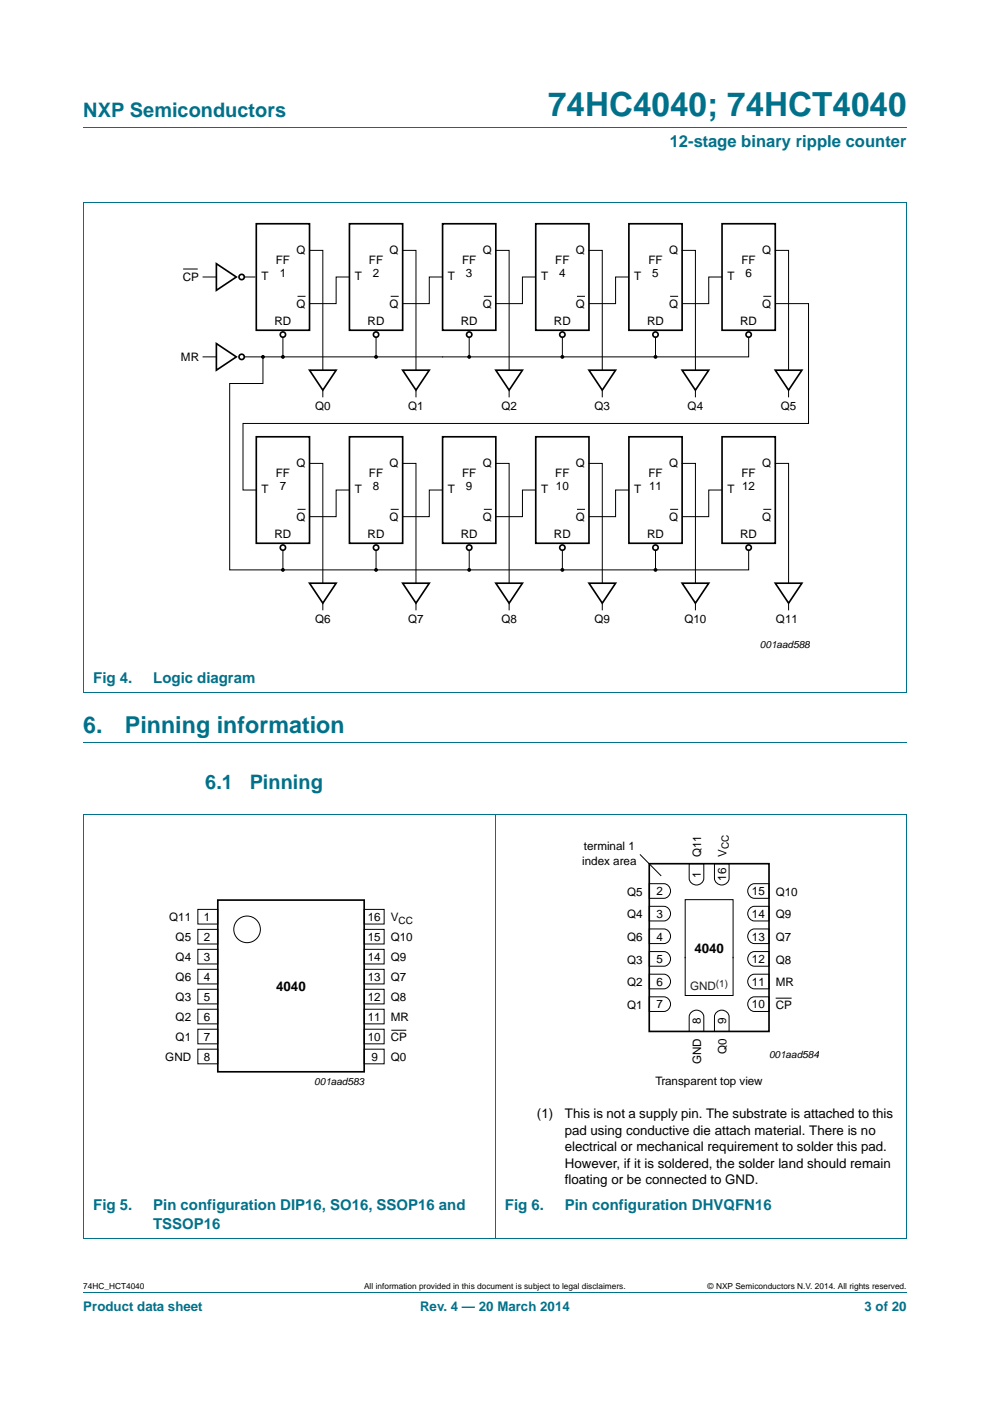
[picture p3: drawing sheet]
<svg xmlns="http://www.w3.org/2000/svg" width="210mm" height="297mm" viewBox="0 0 210 297" stroke-linecap="round" stroke-linejoin="round" font-family="sans-serif">
<path d="M17.7 27h174.6M17.6 42.9h174.7v104M17.7 42.9v104M17.6 146.9h174.7M17.7 157.5h174.6M17.6 172.7h174.7v89.9h-174.7M17.7 172.7v89.9M105 172.7v90M17.7 273.9h174.6" fill="none" stroke="#00718a" stroke-width=".21"/>
<g fill="none" stroke="#000" stroke-width=".21">
<path d="M43.1 58.7h2.8M51.8 58.7h2.3M65.7 53.1h2.8v25.4M74.1 58.7h-2.8v5.7h-5.6M85.4 53.1h2.8v25.4M93.9 58.7h-2.8v5.7h-5.7M105.2 53.1h2.8v25.4M113.6 58.7h-2.8v5.7h-5.6M124.9 53.1h2.8v25.4M133.4 58.7h-2.8v5.7h-5.7M144.7 53.1h2.8v25.4M153.1 58.7h-2.8v5.7h-5.6"/>
<path d="M164.4 53.1h2.9v25.4M43.1 75.7h2.8M55.8 75.7v5.6h-7.1v39.5h110.1v-4.1M60 71.5v4.2M79.8 71.5v4.2M99.5 71.5v4.2M119.3 71.5v4.2M139 71.5v4.2M158.8 71.5v4.2h-107M164.4 64.4h7.1v25.4h-120v14.1h2.9M65.7 98.3h2.8v25.4M68.5 82.7v1.4"/>
<path d="M85.4 98.3h2.8v25.4M88.2 82.7v1.4M105.2 98.3h2.8v25.4M108 82.7v1.4M124.9 98.3h2.8v25.4M127.7 82.7v1.4M144.7 98.3h2.8v25.4M147.5 82.7v1.4M164.4 98.3h2.9v25.4M167.3 82.7v1.4M60 116.7v4.1M74.1 103.9h-2.8v5.6h-5.6"/>
<path d="M79.8 116.7v4.1M93.9 103.9h-2.8v5.6h-5.7M99.5 116.7v4.1M113.6 103.9h-2.8v5.6h-5.6M119.3 116.7v4.1M133.4 103.9h-2.8v5.6h-5.7M139 116.7v4.1M153.1 103.9h-2.8v5.6h-5.6M68.5 127.9v1.4M88.2 127.9v1.4M108 127.9v1.4M127.7 127.9v1.4"/>
<path d="M147.5 127.9v1.4M167.3 127.9v1.4M42 192.8h4.2v3.1h-4.2zM42 197h4.2v3.1h-4.2zM77.2 192.8h4.3v3.1h-4.3zM77.2 197h4.3v3.1h-4.3zM135.7 181.1l4.5 4.6M137.7 197h3.1a1.56 1.56 0 0 1 1.4 1.5 1.56 1.56 0 0 1-1.4 1.6h-3.1zM137.7 192.2h3.1a1.56 1.56 0 0 1 1.4 1.5 1.56 1.56 0 0 1-1.4 1.6h-3.1zM137.7 187.4h3.1a1.56 1.56 0 0 1 1.4 1.5 1.56 1.56 0 0 1-1.4 1.6h-3.1zM146.2 183.1h3.1v3.1a1.56 1.56 0 0 1-1.6 1.4 1.56 1.56 0 0 1-1.5-1.4zM151.5 183.1h3.1v3.1a1.56 1.56 0 0 1-1.5 1.4 1.56 1.56 0 0 1-1.6-1.4z"/>
<path d="M159.2 197.3l.8-.3h3.1v3.1h-3.1a1.57 1.57 0 0 1-1.3-1.2 1.57 1.57 0 0 1 .5-1.6zM159.2 192.5l.8-.3h3.1v3.1h-3.1a1.57 1.57 0 0 1-1.3-1.2 1.57 1.57 0 0 1 .5-1.6zM159.2 187.7l.8-.3h3.1v3.1h-3.1a1.57 1.57 0 0 1-1.3-1.2 1.57 1.57 0 0 1 .5-1.6zM42 201.3h4.2v3.1h-4.2zM42 205.5h4.2v3.1h-4.2zM42 209.7h4.2v3.1h-4.2zM42 214h4.2v3.1h-4.2zM42 218.2h4.2v3.1h-4.2zM77.2 218.2h4.3v3.1h-4.3zM77.2 209.7h4.3v3.1h-4.3zM77.2 214h4.3v3.1h-4.3zM77.2 201.3h4.3v3.1h-4.3z"/>
<path d="M77.2 205.5h4.3v3.1h-4.3zM137.7 211.3h3.1a1.56 1.56 0 0 1 1.4 1.6 1.56 1.56 0 0 1-1.4 1.6h-3.1zM137.7 206.5h3.1a1.56 1.56 0 0 1 1.4 1.6 1.56 1.56 0 0 1-1.4 1.6h-3.1zM137.7 201.8h3.1a1.56 1.56 0 0 1 1.4 1.5 1.56 1.56 0 0 1-1.4 1.6h-3.1zM145.3 203.2v-12.5h10.2v12.5M145.3 202.9v8.2h10.2v-8.2M146.5 214.7a1.57 1.57 0 0 1 1.7-.5 1.57 1.57 0 0 1 1.1 1.4v3.1h-3.1v-3.1zM151.9 214.7a1.57 1.57 0 0 1 1.6-.5 1.57 1.57 0 0 1 1.1 1.4v3.1h-3.1v-3.1zM159.2 211.7l.8-.4h3.1v3.2h-3.1a1.57 1.57 0 0 1-1.3-1.2 1.57 1.57 0 0 1 .5-1.6zM159.2 206.9l.8-.4h3.1v3.2h-3.1a1.57 1.57 0 0 1-1.3-1.2 1.57 1.57 0 0 1 .5-1.6zM159.2 202.1l.8-.3h3.1v3.1h-3.1a1.57 1.57 0 0 1-1.3-1.2 1.57 1.57 0 0 1 .5-1.6zM42 222.4h4.2v3.2h-4.2z"/>
<path d="M77.2 222.4h4.3v3.2h-4.3z"/>
<circle cx="52.4" cy="197" r="2.82"/>
</g>
<g fill="none" stroke="#000" stroke-width=".35">
<path d="M45.9 55.9l4.2 2.8-4.2 2.9zM54.4 47.4h11.3v22.6h-11.3zM74.1 47.4h11.3v22.6h-11.3zM93.9 47.4h11.3v22.6h-11.3zM113.6 47.4h11.3v22.6h-11.3zM133.4 47.4h11.3v22.6h-11.3zM153.1 47.4h11.3v22.6h-11.3zM45.9 72.8l4.2 2.9-4.2 2.8zM65.7 78.5h5.6l-2.8 4.2zM85.4 78.5h5.7l-2.9 4.2zM105.2 78.5h5.6l-2.8 4.2zM124.9 78.5h5.7l-2.9 4.2z"/>
<path d="M144.7 78.5h5.6l-2.8 4.2zM164.4 78.5h5.7l-2.8 4.2zM54.4 92.6h11.3v22.6h-11.3zM74.1 92.6h11.3v22.6h-11.3zM93.9 92.6h11.3v22.6h-11.3zM113.6 92.6h11.3v22.6h-11.3zM133.4 92.6h11.3v22.6h-11.3zM153.1 92.6h11.3v22.6h-11.3zM65.7 123.7h5.6l-2.8 4.2zM85.4 123.7h5.7l-2.9 4.2zM105.2 123.7h5.6l-2.8 4.2zM124.9 123.7h5.7l-2.9 4.2z"/>
<path d="M144.7 123.7h5.6l-2.8 4.2zM164.4 123.7h5.7l-2.8 4.2zM46.2 190.8h31v36.4h-31zM137.7 183.1h25.4v35.6h-25.4z"/>
<circle cx="51.3" cy="58.7" r=".56"/>
<circle cx="51.3" cy="75.7" r=".56"/>
<circle cx="60" cy="70.9" r=".56"/>
<circle cx="79.8" cy="70.9" r=".56"/>
<circle cx="99.5" cy="70.9" r=".56"/>
<circle cx="119.3" cy="70.9" r=".56"/>
<circle cx="139" cy="70.9" r=".56"/>
<circle cx="158.8" cy="70.9" r=".56"/>
<circle cx="60" cy="116.1" r=".56"/>
<circle cx="79.8" cy="116.1" r=".56"/>
<circle cx="99.5" cy="116.1" r=".56"/>
<circle cx="119.3" cy="116.1" r=".56"/>
<circle cx="139" cy="116.1" r=".56"/>
<circle cx="158.8" cy="116.1" r=".56"/>
</g>
<g fill="#000" stroke="#000" stroke-width=".25">
<circle cx="55.8" cy="75.7" r=".28"/>
<circle cx="60" cy="75.7" r=".28"/>
<circle cx="79.8" cy="75.7" r=".28"/>
<circle cx="99.5" cy="75.7" r=".28"/>
<circle cx="119.3" cy="75.7" r=".28"/>
<circle cx="139" cy="75.7" r=".28"/>
<circle cx="60" cy="120.8" r=".28"/>
<circle cx="79.8" cy="120.8" r=".28"/>
<circle cx="99.5" cy="120.8" r=".28"/>
<circle cx="119.3" cy="120.8" r=".28"/>
<circle cx="139" cy="120.8" r=".28"/>
</g>
<g fill="#000" stroke="#000" stroke-width=".21">
<path d="M38.8 57h3.1zM63.1 62.8h1.7zM82.9 62.8h1.7zM102.6 62.8h1.7zM122.4 62.8h1.7zM142.1 62.8h1.7zM161.9 62.8h1.7zM63.1 108h1.7zM82.9 108h1.7zM102.6 108h1.7zM122.4 108h1.7zM142.1 108h1.7z"/>
<path d="M161.9 108h1.7zM83 218.4h3.2zM164.5 211.6h3.4z"/>
</g>
<text font-size="7" fill="#00718a" x="116.3" y="24.6">74HC4040; 74HCT4040</text>
<g font-size="4.9" fill="#00718a">
<text x="17.7" y="155.5">6.</text>
<text x="26.5" y="155.5">Pinning information</text>
</g>
<g font-size="4.2" fill="#00718a">
<text x="17.7" y="24.9">NXP Semiconductors</text>
<text x="43.5" y="167.4">6.1</text>
<text x="53" y="167.4">Pinning</text>
</g>
<text font-size="3.5" fill="#00718a" x="142" y="31.1">12-stage binary ripple counter</text>
<g font-size="3.2" fill="#00718a">
<text x="19.8" y="144.8">Fig 4.</text>
<text x="32.5" y="144.8">Logic diagram</text>
<text x="19.8" y="256.6">Fig 5.</text>
<text x="32.5" y="256.6">Pin configuration DIP16, SO16, SSOP16 and</text>
<text x="107.1" y="256.6">Fig 6.</text>
<text x="119.8" y="256.6">Pin configuration DHVQFN16</text>
<text x="32.5" y="260.5">TSSOP16</text>
</g>
<g font-size="2.8">
<text x="147.3" y="202">4040</text>
<text x="58.6" y="210">4040</text>
<text x="113.9" y="237">(1)</text>
<text x="119.8" y="237">This is not a supply pin. The substrate is attached to this</text>
<text x="119.8" y="240.5">pad using conductive die attach material. There is no</text>
<text x="119.8" y="244.1">electrical or mechanical requirement to solder this pad.</text>
<text x="119.8" y="247.6">However, if it is soldered, the solder land should remain</text>
<text x="119.8" y="251.1">floating or be connected to GND.</text>
</g>
<g font-size="2.8" fill="#00718a">
<text x="17.7" y="277.9">Product data sheet</text>
<text x="89.1" y="277.9">Rev. 4 — 20 March 2014</text>
<text x="183.4" y="277.9">3 of 20</text>
</g>
<g font-size="2.5">
<text x="62.9" y="53.9">Q</text>
<text x="82.6" y="53.9">Q</text>
<text x="102.4" y="53.9">Q</text>
<text x="122.2" y="53.9">Q</text>
<text x="141.9" y="53.9">Q</text>
<text x="161.7" y="53.9">Q</text>
<text x="38.8" y="59.6">CP</text>
<text x="55.5" y="59.3">T</text>
<text x="58.5" y="55.9">FF</text>
<text x="59.3" y="58.7">1</text>
<text x="75.2" y="59.3">T</text>
<text x="78.3" y="55.9">FF</text>
<text x="79.1" y="58.7">2</text>
<text x="95" y="59.3">T</text>
<text x="98" y="55.9">FF</text>
<text x="98.8" y="58.7">3</text>
<text x="114.8" y="59.3">T</text>
<text x="117.8" y="55.9">FF</text>
<text x="118.6" y="58.7">4</text>
<text x="134.5" y="59.3">T</text>
<text x="137.5" y="55.9">FF</text>
<text x="138.3" y="58.7">5</text>
<text x="154.3" y="59.3">T</text>
<text x="157.3" y="55.9">FF</text>
<text x="158.1" y="58.7">6</text>
<text x="62.9" y="65.2">Q</text>
<text x="82.6" y="65.2">Q</text>
<text x="102.4" y="65.2">Q</text>
<text x="122.2" y="65.2">Q</text>
<text x="141.9" y="65.2">Q</text>
<text x="161.7" y="65.2">Q</text>
<text x="58.2" y="68.9">RD</text>
<text x="78" y="68.9">RD</text>
<text x="97.7" y="68.9">RD</text>
<text x="117.5" y="68.9">RD</text>
<text x="137.2" y="68.9">RD</text>
<text x="157" y="68.9">RD</text>
<text x="38.4" y="76.5">MR</text>
<text x="66.8" y="87">Q0</text>
<text x="86.6" y="87">Q1</text>
<text x="106.3" y="87">Q2</text>
<text x="126.1" y="87">Q3</text>
<text x="145.9" y="87">Q4</text>
<text x="165.6" y="87">Q5</text>
<text x="58.5" y="101.1">FF</text>
<text x="62.9" y="99.1">Q</text>
<text x="78.3" y="101.1">FF</text>
<text x="82.6" y="99.1">Q</text>
<text x="98" y="101.1">FF</text>
<text x="102.4" y="99.1">Q</text>
<text x="117.8" y="101.1">FF</text>
<text x="122.2" y="99.1">Q</text>
<text x="137.5" y="101.1">FF</text>
<text x="141.9" y="99.1">Q</text>
<text x="157.3" y="101.1">FF</text>
<text x="161.7" y="99.1">Q</text>
<text x="55.5" y="104.5">T</text>
<text x="59.3" y="103.9">7</text>
<text x="75.2" y="104.5">T</text>
<text x="79.1" y="103.9">8</text>
<text x="95" y="104.5">T</text>
<text x="98.8" y="103.9">9</text>
<text x="114.8" y="104.5">T 10</text>
<text x="134.5" y="104.5">T 11</text>
<text x="154.3" y="104.5">T 12</text>
<text x="62.9" y="110.4">Q</text>
<text x="82.6" y="110.4">Q</text>
<text x="102.4" y="110.4">Q</text>
<text x="122.2" y="110.4">Q</text>
<text x="141.9" y="110.4">Q</text>
<text x="161.7" y="110.4">Q</text>
<text x="58.2" y="114.1">RD</text>
<text x="78" y="114.1">RD</text>
<text x="97.7" y="114.1">RD</text>
<text x="117.5" y="114.1">RD</text>
<text x="137.2" y="114.1">RD</text>
<text x="157" y="114.1">RD</text>
<text x="66.8" y="132.1">Q6</text>
<text x="86.6" y="132.1">Q7</text>
<text x="106.3" y="132.1">Q8</text>
<text x="126.1" y="132.1">Q9</text>
<text x="145.2" y="132.1">Q10</text>
<text x="164.6" y="132.1">Q11</text>
<text x="123.5" y="183.3">index area</text>
<text x="123.8" y="180.3">terminal 1</text>
<text x="148.7" y="181.7" transform="rotate(-90 148.7 181.7)">Q11</text>
<text x="154.1" y="181.7" transform="rotate(-90 154.1 181.7)">V</text>
<text x="133" y="189.9">Q5</text>
<text x="139.3" y="189.8">2</text>
<text x="148.6" y="186.1" transform="rotate(-90 148.6 186.1)">1</text>
<text x="154" y="186.8" transform="rotate(-90 154 186.8)">16</text>
<text x="159.5" y="189.8">15</text>
<text x="164.5" y="189.9">Q10</text>
<text x="35.9" y="195.4">Q11</text>
<text x="43.3" y="195.3">1</text>
<text x="78" y="195.3">16</text>
<text x="82.9" y="195.4">V</text>
<text x="133" y="194.7">Q4</text>
<text x="139.3" y="194.6">3</text>
<text x="159.5" y="194.6">14</text>
<text x="164.5" y="194.7">Q9</text>
<text x="37.3" y="199.6">Q5</text>
<text x="37.3" y="203.8">Q4</text>
<text x="43.3" y="199.5">2</text>
<text x="43.3" y="203.7">3</text>
<text x="78" y="203.7">14</text>
<text x="78" y="199.5">15</text>
<text x="82.9" y="199.6">Q10</text>
<text x="82.9" y="203.8">Q9</text>
<text x="133" y="199.5">Q6</text>
<text x="139.3" y="199.4">4</text>
<text x="159.5" y="199.4">13</text>
<text x="164.5" y="199.5">Q7</text>
<text x="37.3" y="208">Q6</text>
<text x="43.3" y="208">4</text>
<text x="78" y="208">13</text>
<text x="82.9" y="208">Q7</text>
<text x="133" y="209.1">Q2</text>
<text x="133" y="204.3">Q3</text>
<text x="139.3" y="209">6</text>
<text x="139.3" y="204.2">5</text>
<text x="159.5" y="209">11</text>
<text x="159.5" y="204.2">12</text>
<text x="164.5" y="209.1">MR</text>
<text x="164.5" y="204.3">Q8</text>
<text x="37.3" y="212.3">Q3</text>
<text x="43.3" y="212.2">5</text>
<text x="78" y="212.2">12</text>
<text x="82.9" y="212.3">Q8</text>
<text x="133" y="213.9">Q1</text>
<text x="139.3" y="213.8">7</text>
<text x="159.5" y="213.8">10</text>
<text x="164.5" y="213.9">CP</text>
<text x="37.3" y="216.5">Q2</text>
<text x="37.3" y="220.8">Q1</text>
<text x="43.3" y="216.4">6</text>
<text x="43.3" y="220.7">7</text>
<text x="78" y="220.7">10</text>
<text x="78" y="216.4">11</text>
<text x="82.9" y="216.5">MR</text>
<text x="82.9" y="220.8">CP</text>
<text x="148.6" y="217.1" transform="rotate(-90 148.6 217.1)">8</text>
<text x="154" y="217.1" transform="rotate(-90 154 217.1)">9</text>
<text x="35.1" y="225">GND</text>
<text x="43.3" y="224.9">8</text>
<text x="78.8" y="224.9">9</text>
<text x="82.9" y="225">Q0</text>
<text x="148.7" y="225.6" transform="rotate(-90 148.7 225.6)">GND</text>
<text x="154.1" y="223.4" transform="rotate(-90 154.1 223.4)">Q0</text>
<text x="139.1" y="230">Transparent top view</text>
</g>
<text font-size="2.5" fill="#231f20" x="146.4" y="209.9">GND</text>
<g font-size="2.1">
<text x="161.2" y="137.5">001aad588</text>
<text x="154.6" y="180.1" transform="rotate(-90 154.6 180.1)">CC</text>
<text x="84.5" y="195.8">CC</text>
<text x="163.1" y="224.3">001aad584</text>
<text x="66.7" y="230.1">001aad583</text>
</g>
<text font-size="2.1" fill="#231f20" x="151.9" y="209.2">(1)</text>
<g font-size="1.8">
<text x="17.7" y="273.3">74HC_HCT4040</text>
<text x="77.2" y="273.3">All information provided in this document is subject to legal disclaimers.</text>
<text x="150.1" y="273.3">© NXP Semiconductors N.V. 2014. All rights reserved.</text>
</g>
</svg>
